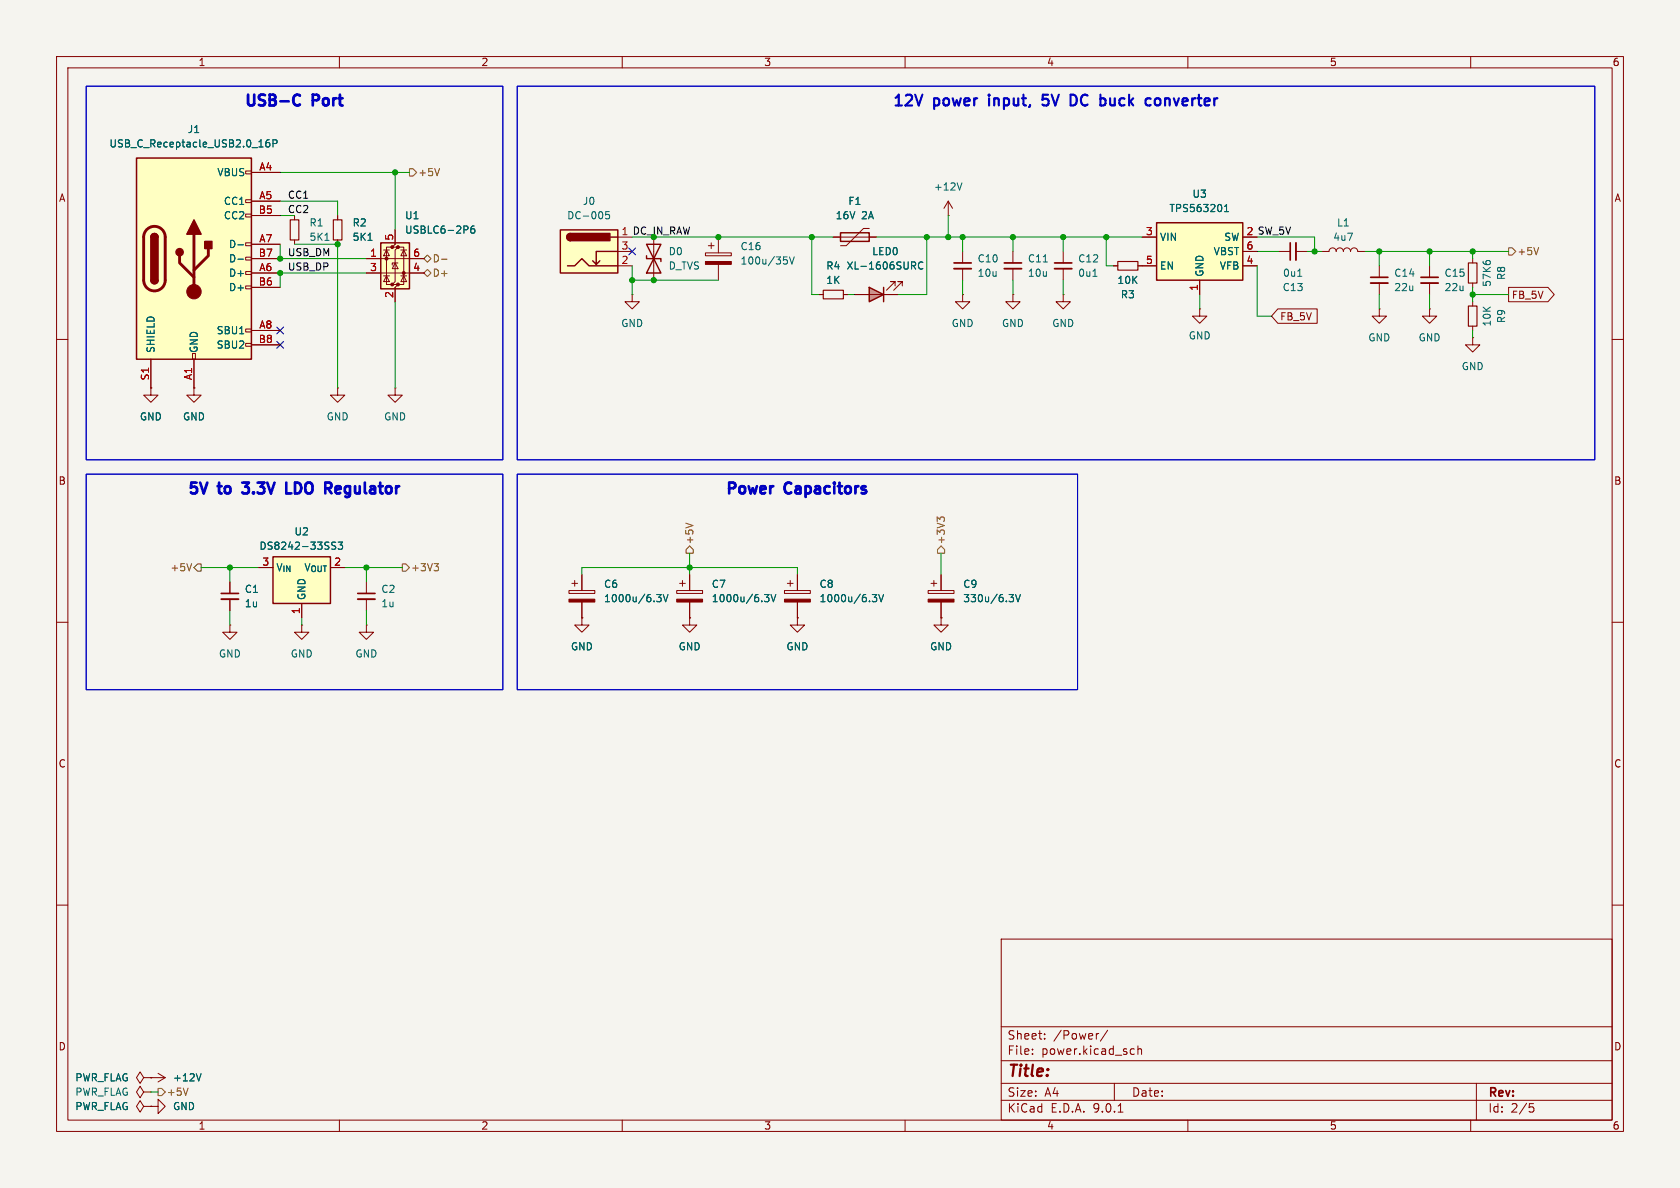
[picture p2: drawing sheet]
<svg xmlns="http://www.w3.org/2000/svg" width="297mm" height="210mm" viewBox="0 0 297 210" stroke-linecap="round" stroke-linejoin="round" font-family="sans-serif">
<path d="M0 0h297v210h-297z" fill="#f5f4ef" stroke="#f5f4ef" stroke-width=".18"/>
<g fill="none" stroke="#840000" stroke-width=".18">
<path d="M10 10h277v190h-277zM12 12h273v186h-273zM60 10v2M110 10v2M160 10v2M210 10v2M260 10v2M196.8 47h.8M201.2 47h.7M10 60h2M285 60h2M10 110h2"/>
<path d="M285 110h2M10 160h2M177 166h108v32h-108zM285 160h2M60 198v2M110 198v2M160 198v2M177 194.5h108M177 191.5h108M177 187.5h108M177 181.5h108M182.5 186.3v.1"/>
<path d="M182.5 185.5v.1M184.7 183.6v.1M184.7 182.8v.1M194.2 182.7l-.2 .1M195.8 182.1l-1.3 2M197 191.5v3M197.7 196.6h.8M200.1 185.4l.4 .1M200.5 186.3l-.4 .1M201.2 185.5l.2-.1 .3 .1 .1 .9M201.2 184.9v1.5M210 198v2"/>
<path d="M260 198v2M261 191.5v6.5M270.4 195.1h.7M270.5 195.7h.4l.3 .3-.2 .5-.5 .1"/>
</g>
<path d="M197.6 46.2h3.6v1.6h-3.6z" fill="none" stroke="#840000" stroke-width=".2"/>
<path d="M99.1 40.6h10.1v7.7h-10.1z" fill="#ffffc2"/>
<path d="M99.1 40.6h10.1v7.7h-10.1zM100.3 47h1.3l1.3-1.3 1.2 1.3h5.1M100.8 41.3a.64 .64 0 0 0-.6 .6 .64 .64 0 0 0 .6 .6M106 46.1l-.6 .6M107.9 41.9h1.3M109.2 44.5h-3.8v2.2l-.6-.6M114.3 43.2h2.5l-2.5 5.1h2.5zM114.3 45.2v.5h2.5v.5M148.6 41.1h5.1v1.6h-5.1z" fill="none" stroke="#840000" stroke-width=".25"/>
<g fill="#840000" stroke="#840000" stroke-width=".25">
<path d="M100.4 41.5l.4-.2v1.2a.63 .63 0 0 1-.5-.3 .63 .63 0 0 1 .1-.7z"/>
<path d="M100.8 41.3h7v1.2h-7z"/>
</g>
<g fill="none" stroke="#840000" stroke-width=".18">
<path d="M167.6 38.1h.1M167.6 35.6l-.7 1.2M167.6 35.6l.8 1.2M167.6 35.6v2.5M109.2 41.9h2.6M109.2 44.5h2.6M109.2 47h2.6M111.8 52.1v1.2h1.2l-1.2 1.3-1.3-1.3h1.3M111.8 52.1h.1M115.6 41.9v7.6M124.7 44.7h4.6v.5h-4.6zM125.2 43.4h1"/>
<path d="M125.7 42.9v1M127 41.9v2.8M127 46.7v2.8M147.3 41.9h7.6M153.7 40.4h-1l-3.1 3h-1M179.1 52.1v1.2h1.2l-1.2 1.3-1.3-1.3h1.3M179.1 52.1h.1M179.1 44.5v2M179.1 47.5v2M188 52.1v1.2h1.2l-1.2 1.3-1.3-1.3h1.3M188 52.1h.1M188 44.5v2"/>
<path d="M188 47.5v2M212.1 54.6v1.3h1.3l-1.3 1.3-1.3-1.3h1.3M212.1 54.6h.1M233.7 44.5h1.2a.64 .64 0 0 1 .7-.7 .64 .64 0 0 1 .6 .7 .64 .64 0 0 1 .7-.7 .64 .64 0 0 1 .6 .7 .64 .64 0 0 1 .6-.7 .64 .64 0 0 1 .7 .7 .64 .64 0 0 1 .6-.7 .64 .64 0 0 1 .6 .7h1.3M243.8 54.6v1.3h1.3l-1.3 1.3-1.2-1.3h1.2M243.8 54.6h.1M252.7 54.6v1.3h1.3l-1.3 1.3-1.2-1.3h1.2M252.7 54.6h.1M26.7 68.6v1.3h1.2l-1.2 1.2-1.3-1.2h1.3M26.7 68.6h.1"/>
</g>
<path d="M107.7 37.4h-.6l-.1 .6 .2-.1 .4 .1 .2 .1-.1 .5-.2 .1-.5-.1M170.1 32.3l-.5 1.3M138.5 45.4h.6M139 45.9l.2 .2v.3l-.2 .3M139.6 45.4l.4 1.3 .4-1.3M184.4 46.3h.8M193.2 48.8h.7" fill="none" stroke="#006464" stroke-width=".18"/>
<path d="M177.5 46.5h3.1M186.4 46.5h3.1" fill="none" stroke="#840000" stroke-width=".3"/>
<path d="M177.5 47.5h3.1M186.4 47.5h3.1" fill="none" stroke="#840000" stroke-width=".33"/>
<path d="M124.7 46.2h4.6v.5h-4.6z" fill="#840000" stroke="#840000" stroke-width=".18"/>
<path d="M204.5 39.4h15.2v10.1h-15.2z" fill="#ffffc2"/>
<path d="M204.5 39.4h15.2v10.1h-15.2z" fill="none" stroke="#840000" stroke-width=".25"/>
<path d="M201.9 41.9h2.6M201.9 47h2.6M212.1 49.5v2.6M219.7 47h2.5M219.7 44.5h2.5M243.8 47v2M243.8 50v2.1M260.3 59.7v1.3h1.3l-1.3 1.2-1.2-1.2h1.2M260.3 59.7h.1M260.3 45.7v.8M260.3 50v.8" fill="none" stroke="#840000" stroke-width=".18"/>
<path d="M216.5 37.4h.7M216.5 36.5l.3-.4v1.3M262.7 46.2l.2-.1 .5 .1" fill="none" stroke="#006464" stroke-width=".18"/>
<path d="M259.6 46.5h1.5v3.5h-1.5z" fill="none" stroke="#840000" stroke-width=".2"/>
<path d="M242.3 49h3.1" fill="none" stroke="#840000" stroke-width=".3"/>
<path d="M242.3 50h3.1" fill="none" stroke="#840000" stroke-width=".33"/>
<path d="M153.7 50.8l2.5 1.3-2.5 1.2z" fill="#ff7f7f"/>
<g fill="none" stroke="#840000" stroke-width=".18">
<path d="M52.1 38.1v.8M59.7 38.1v.8M52.1 42.4v.8M59.7 42.4v.8M144.8 52.1h.7M149.1 52.1h.8M151.1 52.1h7.6M158.2 50.5v-.7h-.7h.7l-1.5 1.5M159.5 50.5v-.7h-.8h.8l-1.5 1.5M170.2 52.1v1.2h1.2l-1.2 1.3-1.3-1.3h1.3M170.2 52.1h.1M170.2 44.5v2"/>
<path d="M170.2 47.5v2M40.6 102.9v2M40.6 105.9v2.1M100.6 104.4h4.6v.5h-4.6zM101.1 103.1h1M101.6 102.6v1M102.9 109.2v1.3h1.2l-1.2 1.3-1.3-1.3h1.3M102.9 109.2h.1M102.9 101.6v2.8M102.9 106.4v2.8M119.6 104.4h4.6v.5h-4.6zM120.1 103.1h1.1"/>
<path d="M120.6 102.6v1M121.9 109.2v1.3h1.3l-1.3 1.3-1.3-1.3h1.3M121.9 109.2h.1M121.9 101.6v2.8M121.9 106.4v2.8M138.7 104.4h4.6v.5h-4.6zM139.2 103.1h1M139.7 102.6v1M141 109.2v1.3h1.2l-1.2 1.3-1.3-1.3h1.3M141 109.2h.1M141 101.6v2.8M141 106.4v2.8"/>
<path d="M164.1 104.4h4.6v.5h-4.6zM164.6 103.1h1M165.1 102.6v1M166.4 109.2v1.3h1.2l-1.2 1.3-1.3-1.3h1.3M166.4 109.2h.1M166.4 101.6v2.8M166.4 106.4v2.8"/>
</g>
<path d="M153.7 50.8l2.5 1.3-2.5 1.2zM156.2 50.8v2.5" fill="none" stroke="#840000" stroke-width=".25"/>
<g fill="none" stroke="#006464" stroke-width=".18">
<path d="M57.4 42.5h.8M65.1 42.5h.7M161.5 47l.4 .6M161.8 46.4l.1 .1-.1 .4M163.1 46.4a.6 .6 0 0 0-.8 .4 .6 .6 0 0 0 .6 .8l.2-.2M116.1 105.1h.8l-.4 .5 .3 .1 .1 .4-.3 .3h-.3M117.3 105.1l.4 1.3 .4-1.3M135.2 105.1h.7l-.4 .5 .4 .1v.4l-.2 .3h-.4M136.3 105.1l.4 1.3 .5-1.3M154.2 105.1h.8l-.4 .5 .3 .1 .1 .4-.3 .3h-.3M155.4 105.1l.4 1.3 .4-1.3M178.4 105.1h.8l-.4 .5 .3 .1 .1 .4-.3 .3h-.3"/>
<path d="M179.5 105.1l.5 1.3 .4-1.3"/>
</g>
<g fill="#840000" stroke="#840000" stroke-width=".18">
<path d="M138.7 105.9h4.6v.5h-4.6z"/>
<path d="M164.1 105.9h4.6v.5h-4.6z"/>
<path d="M119.6 105.9h4.6v.5h-4.6z"/>
<path d="M100.6 105.9h4.6v.5h-4.6z"/>
</g>
<path d="M51.3 38.9h1.5v3.5h-1.5zM58.9 38.9h1.6v3.5h-1.6zM145.5 51.3h3.6v1.5h-3.6z" fill="none" stroke="#840000" stroke-width=".2"/>
<path d="M168.7 46.5h3M39.1 104.9h3.1" fill="none" stroke="#840000" stroke-width=".3"/>
<path d="M168.7 47.5h3M39.1 105.9h3.1" fill="none" stroke="#840000" stroke-width=".33"/>
<path d="M67.3 42.9h5.1v8.2h-5.1z" fill="#ffffc2"/>
<g fill="#840000" stroke="#840000" stroke-width=".18">
<circle cx="68.3" cy="45.7" r=".25"/>
<circle cx="69.3" cy="43.7" r=".25"/>
<circle cx="69.3" cy="50.3" r=".25"/>
<circle cx="70.4" cy="43.7" r=".25"/>
<circle cx="70.4" cy="50.3" r=".25"/>
<circle cx="71.4" cy="48.3" r=".25"/>
</g>
<g fill="none" stroke="#840000" stroke-width=".18">
<path d="M64.8 45.7h10.1M64.8 48.3h10.1M67.8 48.8h1M67.8 44.2h1M68.3 44.2l.5 1h-1zM68.3 48.8l.5 1h-1zM69.3 43.7h-1v6.6h1M69.8 40.6v2.6l-.5 .5h1.1l-.6 .5v5.6l-.5 .5h1.1l-.6 .5v2.5M69.8 46.5l.6 1h-1.1zM70.4 46.5h-1.1v.4M70.4 43.7h1v6.6h-1M70.9 48.8h1"/>
<path d="M70.9 44.2h1M71.4 44.2l.5 1h-1zM71.4 48.8l.5 1h-1zM59.7 68.6v1.3h1.3l-1.3 1.2-1.3-1.2h1.3M59.7 68.6h.1M69.8 68.6v1.3h1.3l-1.3 1.2-1.2-1.2h1.2M69.8 68.6h.1"/>
</g>
<path d="M67.3 42.9h5.1v8.2h-5.1z" fill="none" stroke="#840000" stroke-width=".25"/>
<path d="M83.8 39.9l-.3 .1a.86 .86 0 0 0 0 1.2l.4-.1v-.4l-.2-.3-.4 .1-.1 .2M82.6 40l.1 .2-.1 .4" fill="none" stroke="#006464" stroke-width=".18"/>
<path d="M24.1 27.9h20.3v35.6h-20.3z" fill="#ffffc2"/>
<g fill="none" stroke="#840000" stroke-width=".18">
<path d="M43.4 30.2h1v.5h-1zM43.4 35.3h1v.5h-1zM43.4 37.8h1v.6h-1zM44.4 30.5h5.1M44.4 35.6h5.1M44.4 38.1h5.1M43.4 42.9h1v.5h-1zM43.4 45.5h1v.5h-1zM43.4 48h1v.5h-1zM43.4 50.5h1v.6h-1zM43.4 58.2h1v.5h-1zM44.4 43.2h5.1"/>
<path d="M44.4 45.7h5.1M44.4 48.3h5.1M44.4 50.8h5.1M44.4 58.4h5.1M252.7 47v2M252.7 50v2.1M260.3 53.3v.8M260.3 57.7v.7M26.7 63.5v5.1M34 62.5h.5v1h-.5zM34.3 68.6v1.3h1.3l-1.3 1.2-1.3-1.2h1.3M34.3 68.6h.1"/>
<path d="M34.3 63.5v5.1M43.4 60.7h1v.5h-1zM44.4 61h5.1M40.6 110.5v1.3h1.3l-1.3 1.2-1.2-1.2h1.2M40.6 110.5h.1"/>
</g>
<path d="M24.1 27.9h20.3v35.6h-20.3zM26.7 41.9a.64 .64 0 0 1 .6-.6 .64 .64 0 0 1 .6 .6M26.7 49.5a.64 .64 0 0 0 .6 .7 .64 .64 0 0 0 .6-.7" fill="none" stroke="#840000" stroke-width=".25"/>
<path d="M26 40.6a1.9 1.9 0 0 1 2-.4 1.9 1.9 0 0 1 1.2 1.7v7.6a1.91 1.91 0 0 1-1.9 1.9 1.91 1.91 0 0 1-1.9-1.9v-7.7l.2-.7zM31.7 45.2v1.3l2.6 2.5M34.3 41.4v10.2M36.8 43.9v1.3l-2.5 2.6" fill="none" stroke="#840000" stroke-width=".51"/>
<g fill="#840000" stroke="#840000" stroke-width=".25">
<path d="M26.7 41.9h1.2v7.6h-1.2z"/>
<path d="M26.9 41.5a.64 .64 0 0 1 .6-.2 .64 .64 0 0 1 .4 .6h-1.2z"/>
<path d="M26.7 49.5h1.2a.64 .64 0 0 1-.6 .7 .64 .64 0 0 1-.6-.7z"/>
<path d="M34.3 38.9l1.3 2.5h-2.6z"/>
<path d="M36.2 42.7h1.3v1.2h-1.3z"/>
<circle cx="31.7" cy="44.6" r=".63"/>
</g>
<circle cx="34.3" cy="51.6" r="1.27" fill="#840000" stroke="#840000" stroke-width=".18"/>
<path d="M47.6 24.7l-.4 .1a.86 .86 0 0 0 0 1.2l.5-.1v-.5l-.2-.2-.4 .1-.1 .1M48.3 25.4l.6-.1 .1-.2-.1-.3-.6-.1v1.3M42.1 43.3h.9M42.1 45.8h.9" fill="none" stroke="#006464" stroke-width=".18"/>
<path d="M259.6 54.1h1.5v3.6h-1.5z" fill="none" stroke="#840000" stroke-width=".2"/>
<path d="M251.2 49h3.1" fill="none" stroke="#840000" stroke-width=".3"/>
<path d="M251.2 50h3.1" fill="none" stroke="#840000" stroke-width=".33"/>
<path d="M48.3 98.4h10.1v8.3h-10.1z" fill="#ffffc2"/>
<path d="M48.3 98.4h10.1v8.3h-10.1z" fill="none" stroke="#840000" stroke-width=".25"/>
<g fill="none" stroke="#840000" stroke-width=".18">
<path d="M44.4 30.5h5.1M44.4 35.6h5.1M44.4 38.1h5.1M59.7 38.1v.8M44.4 43.2h5.1M44.4 45.7h5.1M44.4 48.3h5.1M44.4 50.8h5.1M44.4 58.4h5.1M59.7 42.4v.8M64.8 45.7h2.5M64.8 48.3h2.5"/>
<path d="M69.8 40.6v2.6M69.8 50.8v2.5M72.4 45.7h2.5M72.4 48.3h2.5M144.8 52.1h.7M147.3 41.9h1.3M149.1 52.1h.8M151.1 52.1h2.6M153.7 41.9h1.2M156.2 52.1h2.5M196.8 47h.8M201.2 47h3.3"/>
<path d="M201.9 41.9h2.6M212.1 49.5v2.6M219.7 44.5h2.5M219.7 47h2.5M225.9 54.6h7v2.6h-7l-1.1-1.3zM226.1 44.5h2M229.1 44.5h2M266.7 50.8h7l1.1 1.3-1.1 1.2h-7zM26.7 68.6h.1M26.7 63.5v5.1M34.3 68.6h.1M34.3 63.5v5.1"/>
<path d="M44.4 61h5.1M40.6 102.9v2M40.6 105.9v2.1M45.7 100.3h2.6M53.3 110.5v1.3h1.3l-1.3 1.2-1.2-1.2h1.2M53.3 110.5h.1M53.3 106.7v2.5M64.8 110.5v1.3h1.2l-1.2 1.2-1.3-1.2h1.3M64.8 110.5h.1M64.8 102.9v2M64.8 105.9v2.1M102.9 109.2h.1"/>
<path d="M102.9 101.6v2.8M102.9 106.4v2.8M121.9 109.2h.1M121.9 101.6v2.8M121.9 106.4v2.8M141 109.2h.1M141 101.6v2.8M141 106.4v2.8M166.4 109.2h.1M166.4 101.6v2.8M166.4 106.4v2.8M25.4 195.6l-.6-1-.7 1 .7 1 .6-1h1.3"/>
<path d="M25.4 190.5l-.6-1-.7 1 .7 1 .6-1h1.3M25.4 193l-.6-1-.7 1 .7 1.1 .6-1.1h1.3M26.7 190.5h.1M26.7 195.6h.1M26.7 195.6h1.2v-1.3l1.3 1.3-1.3 1.3v-1.3M26.7 193h.1M26.7 190.5h2.5M27.9 189.7l1.3 .8M29.2 190.5l-1.3 .8"/>
</g>
<g fill="none" stroke="#006464" stroke-width=".18">
<path d="M47.6 24.7l-.4 .1a.86 .86 0 0 0 0 1.2l.5-.1v-.5l-.2-.2-.4 .1-.1 .1M48.3 25.4l.6-.1 .1-.2-.1-.3-.6-.1v1.3M83.8 39.9l-.3 .1a.86 .86 0 0 0 0 1.2l.4-.1v-.4l-.2-.3-.4 .1-.1 .2M216.5 37.4h.7M216.5 36.5l.3-.4v1.3M42.1 43.3h.9M42.1 45.8h.9M65.1 42.5h.7M82.6 40l.1 .2-.1 .4M161.5 47l.4 .6M161.8 46.4l.1 .1-.1 .4M163.1 46.4a.6 .6 0 0 0-.8 .4 .6 .6 0 0 0 .6 .8l.2-.2"/>
<path d="M229.4 48.8h.7M59.4 95.9l-.5-.1-.2 .2v.3l.5 .3 .2 .3-.3 .2-.5-.1M59.8 95.8h.8l-.5 .5 .4 .1v.6l-.2 .1-.5-.1M116.1 105.1h.8l-.4 .5 .3 .1 .1 .4-.3 .3h-.3M117.3 105.1l.4 1.3 .4-1.3M135.2 105.1h.7l-.4 .5 .4 .1v.4l-.2 .3h-.4M136.3 105.1l.4 1.3 .5-1.3M154.2 105.1h.8l-.4 .5 .3 .1 .1 .4-.3 .3h-.3M155.4 105.1l.4 1.3 .4-1.3M178.4 105.1h.8l-.4 .5 .3 .1 .1 .4-.3 .3h-.3M179.5 105.1l.5 1.3 .4-1.3M35.6 189.8l-.5 1.3"/>
</g>
<path d="M228.1 42.9v3.1M63.2 104.9h3.1" fill="none" stroke="#840000" stroke-width=".3"/>
<path d="M229.1 42.9v3.1M63.2 105.9h3.1" fill="none" stroke="#840000" stroke-width=".33"/>
<g fill="none" stroke="#725600" stroke-width=".18">
<path d="M72.4 29.8h.6l.7 .7-.7 .6h-.6zM77.7 29.8l-.4 1.3M74.9 45.7l.7-.6 .6 .6-.6 .7zM74.9 48.3l.7-.7 .6 .7-.6 .6zM78.1 45.8h.9M266.7 43.8h.6l.7 .7-.7 .6h-.6zM272 43.8l-.4 1.2M33.9 99.6l-.4 1.3M34.9 99.7h.7v1.3h-.7l-.6-.7zM71.1 99.7h.7l.6 .6-.6 .7h-.7zM76.7 99.6h.8l-.4 .5M121.2 92.5l1.3 .4"/>
<path d="M121.9 96.5l.7 .7v.6h-1.3v-.6zM166.2 91.8l-.5-.4v.8M166.2 91.6l.2-.2h.3l.2 .2M166.4 96.5l.6 .7v.6h-1.3v-.6zM77.3 100.1l.2 .3v.3l-.2 .2M27.9 192.4h.7l.6 .6-.6 .7h-.7zM33.3 192.3l-.5 1.3"/>
</g>
<g fill="none" stroke="#009600" stroke-width=".18">
<path d="M49.5 35.6h10.2v2.5M49.5 30.5h22.9M49.5 38.1h2.6M69.8 30.5v10.1M167.6 38.1v3.8M49.5 43.2v2.5h15.3M52.1 43.2h7.6v25.4M64.8 48.3h-15.3v2.5M69.8 53.3v15.3M111.8 41.9h35.5M111.8 49.5h15.2M111.8 47v5.1"/>
<path d="M143.5 41.9v10.2h1.3M149.9 52.1h1.2M154.9 41.9h47M163.8 41.9v10.2h-5.1M170.2 41.9v2.6M170.2 49.5v2.6M179.1 41.9v2.6M179.1 49.5v2.6M188 41.9v2.6M188 49.5v2.6M195.6 41.9v5.1h1.2M212.1 52.1v2.5"/>
<path d="M222.2 41.9h10.2v2.6M222.2 44.5h3.9M222.2 47v8.9h2.6M231.1 44.5h2.6M241.3 44.5h25.4M243.8 44.5v2.5M243.8 52.1v2.5M252.7 44.5v2.5M252.7 52.1v2.5M260.3 52.1h6.4M260.3 44.5v1.2M260.3 50.8v2.5"/>
<path d="M260.3 58.4v1.3M121.9 97.8v3.8M166.4 97.8v3.8M35.6 100.3h10.1M40.6 100.3v2.6M40.6 108v2.5M53.3 109.2v1.3M61 100.3h10.1M64.8 100.3v2.6M64.8 108v2.5M102.9 101.6v-1.3h38.1v1.3M26.7 193h1.2"/>
</g>
<path d="M48.9 57.8l1.2 1.2M50.1 57.8l-1.2 1.2M111.2 43.8l1.2 1.3M112.4 43.8l-1.2 1.3M48.9 60.4l1.2 1.2M50.1 60.4l-1.2 1.2" fill="none" stroke="#000084" stroke-width=".18"/>
<path d="M15.2 15.2h73.7v66.1h-73.7zM91.4 15.2h190.5v66.1h-190.5zM15.2 83.8h73.7v38.1h-73.7zM91.4 83.8h99.1v38.1h-99.1z" fill="none" stroke="#0000c2" stroke-width=".18"/>
<g fill="none" stroke="#0000c2" stroke-width=".48">
<path d="M43.9 16.7v1.6M44.9 16.7v1.6M46.9 16.8l-.8-.1-.2 .2-.1 .4M48.7 17.3l-.2-.5-.8-.1v1.9M52 18.4a.66 .66 0 0 0 1 .1M53 16.9a.66 .66 0 0 0-1.1 .3M56.4 17.4a.52 .52 0 0 0-.4-.7h-.7v1.9M60.1 16.7v1.7M34.7 85.3h-.9l-.1 .9M35.4 85.3l.6 1.9 .6-1.9M38.7 85.3v1.6M42.8 85.3h1.2l-.6 .7"/>
<path d="M42.8 87l.3 .2h.5M45.5 85.3h1.2l-.6 .7M47.3 85.3l.6 1.9 .6-1.9M50.6 85.3v1.9h.9M53.2 85.8l-.3-.4-.7-.1v1.9M54 85.9a.64 .64 0 0 1 .6-.6 .64 .64 0 0 1 .6 .6M58.6 85.9a.52 .52 0 0 0-.4-.6h-.7v1.9M60.1 86l-.5-.1-.3 .3 .1 .9 .2 .1 .5-.1M60.2 86.4l-.9 .2M64.5 85.3v1.6M67.2 85.3v1.6M130 85.9a.52 .52 0 0 0-.4-.6h-.7v1.9"/>
<path d="M139.9 85.5a.66 .66 0 0 0-1.1 .3M147.5 85.3l-.1 .1 .1 .1M147.5 85.3l.1 .1-.1 .1M147.5 85.3v.2M148.4 85.3v1.6"/>
</g>
<g fill="none" stroke="#0000c2" stroke-width=".38">
<path d="M158.7 17l.2-.3v1.9M160.2 16.9l.2-.2h.5l.3 .2M161.8 16.7l.6 1.9 .7-1.9M174.9 16.7l-.1 .1 .1 .1M174.9 16.7v.1v.1M174.9 16.7v.2M180.9 16.7v1.7M184.3 18.5l.3 .1h.4M185.3 16.7h-.9l-.1 .9 .3-.1h.4M185.9 16.7l.7 1.9 .6-1.9M189.3 18.6v-1.9a1 1 0 0 1 1.1 .7 1 1 0 0 1-.4 1.2h-.3M192.3 16.9a.66 .66 0 0 0-1 .1"/>
<path d="M194.5 16.7v1.9M196.3 17.4v1l.1 .2h.4M199.6 16.7v1.9M204.5 17.4a.52 .52 0 0 1 .7 .3v.6a.52 .52 0 0 1-.7 .3M212 16.7v1.7"/>
</g>
<g fill="#009600" stroke="#009600" stroke-width=".18">
<circle cx="49.5" cy="45.7" r=".46"/>
<circle cx="49.5" cy="48.3" r=".46"/>
<circle cx="40.6" cy="100.3" r=".46"/>
<circle cx="64.8" cy="100.3" r=".46"/>
<circle cx="170.2" cy="41.9" r=".46"/>
<circle cx="179.1" cy="41.9" r=".46"/>
<circle cx="167.6" cy="41.9" r=".46"/>
<circle cx="188" cy="41.9" r=".46"/>
<circle cx="195.6" cy="41.9" r=".46"/>
<circle cx="260.3" cy="44.5" r=".46"/>
<circle cx="232.4" cy="44.5" r=".46"/>
<circle cx="243.8" cy="44.5" r=".46"/>
<circle cx="252.7" cy="44.5" r=".46"/>
<circle cx="260.3" cy="52.1" r=".46"/>
<circle cx="69.8" cy="30.5" r=".46"/>
<circle cx="111.8" cy="49.5" r=".46"/>
<circle cx="115.6" cy="49.5" r=".46"/>
<circle cx="127" cy="41.9" r=".46"/>
<circle cx="59.7" cy="43.2" r=".46"/>
<circle cx="163.8" cy="41.9" r=".46"/>
<circle cx="143.5" cy="41.9" r=".46"/>
<circle cx="121.9" cy="100.3" r=".46"/>
</g>
<text font-size="2.8" fill="#840000" x="178" y="190.9">Title:</text>
<g font-size="2.7" fill="#0000c2">
<text x="42.9" y="20">USB-C</text>
<text x="55.4" y="20">Port</text>
<text x="157.6" y="19.7">12V</text>
<text x="165.1" y="19.7">power</text>
<text x="175.5" y="19.7">input,</text>
<text x="185.8" y="19.7">5V</text>
<text x="191.5" y="19.7">DC</text>
<text x="197.5" y="19.7">buck</text>
<text x="206.3" y="19.7">converter</text>
<text x="32.9" y="88.6">5V</text>
<text x="38.8" y="88.6">to</text>
<text x="44.1" y="88.6">3.3V</text>
<text x="52.8" y="88.6">LDO</text>
<text x="60.7" y="88.6">Regulator</text>
<text x="127.9" y="88.6">Power</text>
<text x="138.9" y="88.6">Capacitors</text>
</g>
<g font-size="2.1" fill="#840000">
<text x="178" y="184">Sheet:</text>
<text x="186.2" y="184">/Power/</text>
<text x="178" y="186.7">File:</text>
<text x="184.1" y="186.7">power.kicad_sch</text>
<text x="178" y="196.9">KiCad</text>
<text x="178" y="194.1">Size:</text>
<text x="184.7" y="194.1">A4</text>
<text x="185.7" y="196.9">E.D.A.</text>
<text x="193.3" y="196.9">9.0.1</text>
<text x="200" y="194.1">Date:</text>
<text x="263" y="194.3">Rev:</text>
<text x="263" y="196.9">Id:</text>
<text x="267.1" y="196.9">2/5</text>
</g>
<g font-size="1.8" fill="#840000">
<text x="35" y="11.9">1</text>
<text x="85" y="11.9">2</text>
<text x="135" y="11.9">3</text>
<text x="185" y="11.9">4</text>
<text x="235" y="11.9">5</text>
<text x="285" y="11.9">6</text>
<text x="10.3" y="35.9">A</text>
<text x="285.3" y="35.9">A</text>
<text x="220.3" y="41.7">2 SW_5V</text>
<text x="267.2" y="53">FB_5V</text>
<text x="226.2" y="56.8">FB_5V</text>
<text x="10.3" y="85.9">B</text>
<text x="285.3" y="85.9">B</text>
<text x="10.3" y="135.9">C</text>
<text x="285.3" y="135.9">C</text>
<text x="10.3" y="185.9">D</text>
<text x="285.3" y="185.9">D</text>
<text x="35" y="199.9">1</text>
<text x="85" y="199.9">2</text>
<text x="135" y="199.9">3</text>
<text x="185" y="199.9">4</text>
<text x="235" y="199.9">5</text>
<text x="285" y="199.9">6</text>
</g>
<g font-size="1.8" fill="#006464">
<text x="33.1" y="23.7">J1</text>
<text x="19.3" y="26.3">USB_C_Receptacle_USB2.0_16P</text>
<text x="38.3" y="31.3">VBUS</text>
<text x="165" y="33.9">+12V</text>
<text x="210.7" y="35.2">U3</text>
<text x="39.5" y="36.4">CC1</text>
<text x="39.5" y="39">CC2</text>
<text x="54.6" y="40.2">R1</text>
<text x="62.2" y="40.2">R2</text>
<text x="71.5" y="39">U1</text>
<text x="71.5" y="41.5">USBLC6-2P6</text>
<text x="100.2" y="39">DC-005</text>
<text x="102.9" y="36.4">J0</text>
<text x="147.6" y="39">16V</text>
<text x="149.9" y="36.4">F1</text>
<text x="152.3" y="39">2A</text>
<text x="206.6" y="37.7">TPS563201</text>
<text x="236.3" y="40.2">L1</text>
<text x="40.4" y="44">D-</text>
<text x="40.4" y="46.6">D-</text>
<text x="54.6" y="42.8">5K1</text>
<text x="62.2" y="42.8">5K1</text>
<text x="118.1" y="45.3">D0</text>
<text x="118.1" y="47.9">D_TVS</text>
<text x="130.8" y="44.4">C16</text>
<text x="130.8" y="47">100u/35V</text>
<text x="146" y="47.9">R4</text>
<text x="149.6" y="47.9">XL-1606SURC</text>
<text x="154.1" y="45.3">LED0</text>
<text x="172.7" y="46.6">C10</text>
<text x="181.6" y="46.6">C11</text>
<text x="190.5" y="46.6">C12</text>
<text x="205" y="42.8">VIN</text>
<text x="205" y="47.9">EN</text>
<text x="214.5" y="45.3">VBST</text>
<text x="215.6" y="47.9">VFB</text>
<text x="216.3" y="42.8">SW</text>
<text x="235.6" y="42.8">4u7</text>
<text x="40.4" y="49.1">D+</text>
<text x="40.4" y="51.7">D+</text>
<text x="146" y="50.4">1K</text>
<text x="172.7" y="49.1">10u</text>
<text x="181.6" y="49.1">10u</text>
<text x="190.5" y="49.1">0u1</text>
<text x="197.4" y="50.4">10K</text>
<text x="198" y="52.9">R3</text>
<text x="213" y="49" transform="rotate(-90 213 49)">GND</text>
<text x="226.7" y="51.7">C13</text>
<text x="226.7" y="49.1">0u1</text>
<text x="246.4" y="49.1">C14</text>
<text x="246.4" y="51.7">22u</text>
<text x="255.3" y="49.1">C15</text>
<text x="255.3" y="51.7">22u</text>
<text x="263.8" y="50.8" transform="rotate(-90 263.8 50.8)">57K6</text>
<text x="266.3" y="49.6" transform="rotate(-90 266.3 49.6)">R8</text>
<text x="38.2" y="59.3">SBU1</text>
<text x="109.7" y="58">GND</text>
<text x="168.1" y="58">GND</text>
<text x="177" y="58">GND</text>
<text x="185.9" y="58">GND</text>
<text x="263.8" y="57.8" transform="rotate(-90 263.8 57.8)">10K</text>
<text x="266.3" y="57.2" transform="rotate(-90 266.3 57.2)">R9</text>
<text x="27.5" y="62.5" transform="rotate(-90 27.5 62.5)">SHIELD</text>
<text x="35.2" y="62.5" transform="rotate(-90 35.2 62.5)">GND</text>
<text x="38.2" y="61.8">SBU2</text>
<text x="210.1" y="60.2">GND</text>
<text x="241.8" y="60.6">GND</text>
<text x="250.7" y="60.6">GND</text>
<text x="258.3" y="65.6">GND</text>
<text x="24.6" y="74.5">GND</text>
<text x="32.3" y="74.5">GND</text>
<text x="57.7" y="74.5">GND</text>
<text x="67.8" y="74.5">GND</text>
<text x="52" y="94.8">U2</text>
<text x="45.8" y="97.4">DS8242-33SS3</text>
<text x="48.8" y="101.2">V_{IN}V_{OUT}</text>
<text x="43.2" y="105">C1</text>
<text x="43.2" y="107.5">1u</text>
<text x="54.2" y="106.2" transform="rotate(-90 54.2 106.2)">GND</text>
<text x="67.3" y="105">C2</text>
<text x="67.3" y="107.5">1u</text>
<text x="106.7" y="104.1">C6</text>
<text x="106.7" y="106.7">1000u/6.3V</text>
<text x="125.7" y="104.1">C7</text>
<text x="125.7" y="106.7">1000u/6.3V</text>
<text x="144.8" y="104.1">C8</text>
<text x="144.8" y="106.7">1000u/6.3V</text>
<text x="170.2" y="104.1">C9</text>
<text x="170.2" y="106.7">330u/6.3V</text>
<text x="38.6" y="116.4">GND</text>
<text x="51.3" y="116.4">GND</text>
<text x="62.7" y="116.4">GND</text>
<text x="100.8" y="115.2">GND</text>
<text x="119.9" y="115.2">GND</text>
<text x="138.9" y="115.2">GND</text>
<text x="164.3" y="115.2">GND</text>
<text x="13.2" y="191.4">PWR_FLAG</text>
<text x="30.5" y="191.4">+12V</text>
<text x="13.2" y="196.4">PWR_FLAG</text>
<text x="13.2" y="193.9">PWR_FLAG</text>
<text x="30.5" y="196.4">GND</text>
</g>
<g font-size="1.8" fill="#a90000">
<text x="45.7" y="30.2">A4</text>
<text x="45.7" y="35.3">A5</text>
<text x="45.6" y="37.8">B5</text>
<text x="202.5" y="41.7">3</text>
<text x="220.3" y="41.7">2</text>
<text x="45.6" y="45.5">B7</text>
<text x="45.7" y="42.9">A7</text>
<text x="65.3" y="45.5">1</text>
<text x="69.6" y="42.6" transform="rotate(-90 69.6 42.6)">5</text>
<text x="73" y="45.5">6</text>
<text x="109.8" y="44.2">3</text>
<text x="109.8" y="46.7">2</text>
<text x="202.5" y="46.7">5</text>
<text x="220.3" y="44.2">6</text>
<text x="220.3" y="46.7">4</text>
<text x="45.6" y="50.5">B6</text>
<text x="45.7" y="48">A6</text>
<text x="65.3" y="48">3</text>
<text x="69.6" y="52.8" transform="rotate(-90 69.6 52.8)">2</text>
<text x="73" y="48">4</text>
<text x="211.8" y="51.5" transform="rotate(-90 211.8 51.5)">1</text>
<text x="45.7" y="58.2">A8</text>
<text x="45.6" y="60.7">B8</text>
<text x="26.4" y="67.4" transform="rotate(-90 26.4 67.4)">S1</text>
<text x="34" y="67.3" transform="rotate(-90 34 67.3)">A1</text>
<text x="46.3" y="100.1">3</text>
<text x="59" y="100.1">2</text>
<text x="53.1" y="108.7" transform="rotate(-90 53.1 108.7)">1</text>
</g>
<g font-size="1.8" fill="#0f0f0f">
<text x="50.8" y="35.2">CC1</text>
<text x="50.8" y="37.8">CC2</text>
<text x="50.8" y="45.4">USB_DM</text>
<text x="50.8" y="47.9">USB_DP</text>
</g>
<g font-size="1.8" fill="#725600">
<text x="73.9" y="31.3">+5V</text>
<text x="76.4" y="46.6">D-</text>
<text x="268.2" y="45.3">+5V</text>
<text x="76.4" y="49.1">D+</text>
<text x="30" y="101.2">+5V</text>
<text x="72.6" y="101.2">+3V3</text>
<text x="122.8" y="96.3" transform="rotate(-90 122.8 96.3)">+5V</text>
<text x="167.2" y="96.3" transform="rotate(-90 167.2 96.3)">+3V3</text>
<text x="29.4" y="193.9">+5V</text>
</g>
<text font-size="1.8" fill="#009600" x="109.8" y="41.7">1 DC_IN_RAW</text>
</svg>
